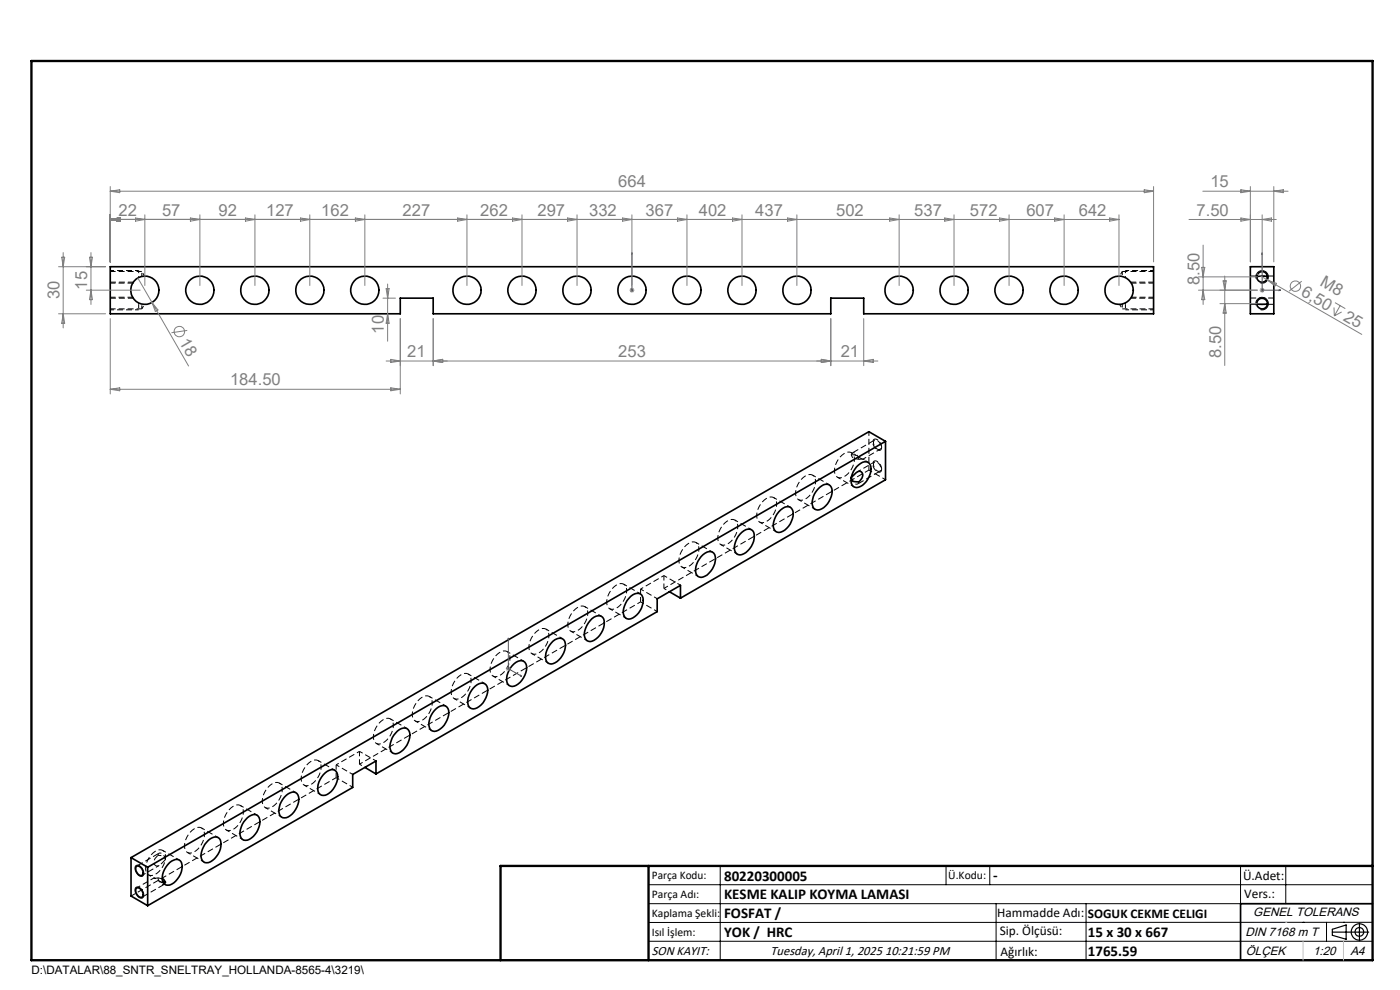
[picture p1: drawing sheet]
<svg xmlns="http://www.w3.org/2000/svg" width="297mm" height="210mm" viewBox="0 0 297 210" stroke-linecap="round" stroke-linejoin="round" font-family="sans-serif">
<g fill="none" stroke="#000" stroke-width=".21" stroke-dasharray="1.3 .6" stroke-dashoffset=".5" stroke-linecap="butt">
<path d="M29.4 57.4h-6M30.1 58.6v-1M238.1 57.6v1M244.8 57.4h-6M23.4 65.7h6M29.4 64.6v1.1M30.1 65.5v-1M238.1 64.5v1M238.8 64.6v1.1M238.8 65.7h6M184.3 99.7l3.6 2.1M151.2 117.1l-3.6-2"/>
<path d="M152.9 115.5l3.5 2.1M159.4 112.4l-3.5-2.1M161.1 110.7l3.6 2.1M167.7 107.6l-3.6-2M169.4 106l3.5 2M175.9 102.8l-3.5-2M177.6 101.2l3.6 2.1M112.8 138.6l3.6 2.1M119.4 135.5l-3.6-2.1M121.1 133.9l3.5 2M127.6 130.7l-3.5-2M129.3 129.1l3.6 2.1"/>
<path d="M135.9 126l-3.6-2.1M135.9 125l3.5 2M135.9 127.7l3.5 2M140.8 122.1l3.6 2M144.6 120.3l3.6 2M76.3 159.4l3.5 2M79.8 157.7l3.6 2M86.4 154.5l-3.6-2M88.1 152.9l3.5 2.1M94.6 149.8l-3.5-2.1M96.3 148.2l3.6 2M102.9 145l-3.6-2"/>
<path d="M104.6 143.4l3.5 2M111.1 140.2l-3.5-2M46.3 177.7l-3.5-2.1M48 176.1l3.5 2M54.5 172.9l-3.5-2M56.3 171.3l3.5 2M62.8 168.1l-3.5-2M64.5 166.5l3.5 2.1M71 163.4l-3.5-2.1M71.3 165l3.5 2M71.3 162.2l3.5 2.1M76.3 162.1l59.6-34.4"/>
<path d="M33.5 186.2l.9 .2M35.1 182.4l-.4-.8-1.2-.2M38 182.4l-3.5-2M39.8 180.8l3.5 2.1"/>
</g>
<g fill="none" stroke="#000" stroke-width=".21" stroke-dasharray="1.3 .6" stroke-dashoffset=".2" stroke-linecap="butt">
<path d="M30.1 57.6h-6.7M244.8 57.6h-6.7M23.4 65.5h6.7M23.4 60.1h4.8M28.2 63.1h-4.8M238.1 65.5h6.7M240 60.1h4.8M244.8 63.1h-4.8M180.6 96.5a.46 .46 0 0 1 .7-.4l.7 .7 .2 .6M183 97.4l-1-.6a1.54 1.54 0 0 0-1.4-.3M182.2 102.2a.46 .46 0 0 1-.7 .5l-.7-.7-.2-.7M135.9 127.7v-2.7"/>
<path d="M140.8 122.1v2.7M76.3 159.4v2.7M71.3 165v-2.8M33.5 186.2l.2 .7a.8 .8 0 0 0 1.3 .5l.1-.3M35.1 182.4l-.2-.7a.8 .8 0 0 0-1.3-.5l-.1 .2"/>
</g>
<path d="M23.4 59.9h4.9M239.9 59.9h4.9M28.3 63.3h-4.9M244.8 63.3h-4.9M187 99.5a.62 .62 0 0 1-.4 .7 .62 .62 0 0 1-.7-.3l-.7-1a.73 .73 0 0 1 .2-1.1 .73 .73 0 0 1 1 .4l.5 .6 .1 .7M187 94.9a.62 .62 0 0 1-.4 .7 .62 .62 0 0 1-.7-.3l-.7-1a.73 .73 0 0 1 .2-1.1 .73 .73 0 0 1 1 .3l.5 .7 .1 .7" fill="none" stroke="#000" stroke-width=".21" stroke-dasharray="1.3 .6" stroke-dashoffset=".1" stroke-linecap="butt"/>
<path d="M30.7 58.6l-.6-1M238.1 57.6l-.6 1M30.1 65.5l.6-.9M237.5 64.6l.6 .9M180.6 96.5l.4 .7 1.2 .2M185.3 93.9l.2-.5a1.29 1.29 0 0 1 1.3 1.8 .88 .88 0 0 1-1.3-.7l-.2-.6M185.3 98.5l.2-.5a1.29 1.29 0 0 1 1.3 1.8 .88 .88 0 0 1-1.3-.6l-.2-.7M135.9 125l4.9-2.9M71.3 162.2l5-2.8" fill="none" stroke="#000" stroke-width=".21" stroke-dasharray="1.3 .6" stroke-dashoffset=".6" stroke-linecap="butt"/>
<g fill="none" stroke="#000" stroke-width=".35">
<path d="M23.4 56.6h221.3v10h-61.5v-3.4h-7v3.4h-84.3v-3.4h-7v3.4h-61.5zM265.3 56.6h4.9v10h-4.9zM266.6 58.7h2.3M266.6 64.5h2.3M181.7 99l.4-.4a1.49 1.49 0 0 1 2.5 0 4.1 4.1 0 0 1-2.9 4.8 1.37 1.37 0 0 1-1.1-1.7l.4-1.7zM187.9 93.6l-156.6 90.4M187.9 93.6v8.2l-43.5 25.1M187.9 93.6l-3.6-2-156.5 90.3M148.7 118.1a1.95 1.95 0 0 1 2.7-.8 3.8 3.8 0 0 1-1.9 4.9 1.3 1.3 0 0 1-1.5 0 1.3 1.3 0 0 1-.4-1.5l.5-1.6zM157 113.3a1.93 1.93 0 0 1 2.7-.7 3.8 3.8 0 0 1-1.9 4.9 1.32 1.32 0 0 1-1.6-.1 1.32 1.32 0 0 1-.4-1.5l.5-1.6zM165.2 108.5a1.9 1.9 0 0 1 2.7-.7 3.3 3.3 0 0 1-.6 3.8 2.56 2.56 0 0 1-2.4 1.3 1.73 1.73 0 0 1-.8-2.2l.5-1.2zM173.5 103.8a1.9 1.9 0 0 1 2.6-.8 3.3 3.3 0 0 1-.6 3.9 2.34 2.34 0 0 1-2.7 1.1 3.2 3.2 0 0 1 .7-4.2z"/>
<path d="M180.6 101.3l.6-.6a1.19 1.19 0 0 1 1.5-.6 1.29 1.29 0 0 1 .2 1.4 1.29 1.29 0 0 1-1.3 .7l-.6-.1zM117.3 136a1.55 1.55 0 0 1 2.5 0 4.1 4.1 0 0 1-2.9 4.9 1.38 1.38 0 0 1-1.2-1.8l.5-1.7zM125.6 131.3a1.55 1.55 0 0 1 2.5 0 4.1 4.1 0 0 1-2.9 4.8 1.55 1.55 0 0 1-1.1-2.3l.4-1.1zM133.8 126.5a1.52 1.52 0 0 1 2.5 0 4 4 0 0 1-2.9 4.8 1.55 1.55 0 0 1-1.1-2.3l.2-.5a4.4 4.4 0 0 1 1.3-2zM142 125.5l2.4 1.4M144.4 126.9v-2.7l-5 2.8v2.7l-59.6 34.5M84.3 155.1a1.52 1.52 0 0 1 2.5 0 4 4 0 0 1-2.9 4.8 1.55 1.55 0 0 1-1.1-2.3 4.6 4.6 0 0 1 1.5-2.5zM92.6 150.3a1.52 1.52 0 0 1 2.4 0 4.1 4.1 0 0 1-2.9 4.8 1.38 1.38 0 0 1-1.1-1.8l.5-1.6zM100.8 145.5a1.52 1.52 0 0 1 2.5 0 4.1 4.1 0 0 1-2.9 4.9 1.38 1.38 0 0 1-1.2-1.8l.5-1.6zM109.1 140.8a1.52 1.52 0 0 1 2.4 0 4.1 4.1 0 0 1-2.8 4.8 1.38 1.38 0 0 1-1.2-1.8l.5-1.6zM44.2 178.2a1.53 1.53 0 0 1 2.5 0 4.1 4.1 0 0 1-2.8 4.8 1.37 1.37 0 0 1-1.2-1.8l.5-1.6zM52.5 173.5a1.49 1.49 0 0 1 2.5-.1 4 4 0 0 1-2.9 4.9 1.37 1.37 0 0 1-1.2-1.8l.1-.5a4.6 4.6 0 0 1 1.5-2.5z"/>
<path d="M60.3 169.1a2.26 2.26 0 0 1 2.4-1 2.22 2.22 0 0 1 .3 3.1 3.2 3.2 0 0 1-3 2.3 1.76 1.76 0 0 1-.7-2.3l.4-1.1zM69 163.9a1.49 1.49 0 0 1 2.5 0 4.2 4.2 0 0 1-2.5 4.8 1.31 1.31 0 0 1-1.3-.4 1.31 1.31 0 0 1-.3-1.3l.5-1.7zM77.4 162.8l2.4 1.4M79.8 164.2v-2.8l-5 2.9v2.7l-43.5 25.1M27.8 181.9v8.2l3.5 2M27.8 181.9l3.5 2.1M28.9 188.5a.9 .9 0 0 1 1.3 .6 .69 .69 0 0 1 .2 .8 .69 .69 0 0 1-.6 .5l-.6-.4-.3-.6zM28.9 183.9a.9 .9 0 0 1 1.3 .6 .69 .69 0 0 1 .2 .8 .69 .69 0 0 1-.6 .4l-.6-.3-.3-.7zM31.3 184v8.1M34.4 186.4l.3 .2 .4 .5-.5 .1M36 183a1.53 1.53 0 0 1 2.5-.1 4.1 4.1 0 0 1-2.9 4.9 1.33 1.33 0 0 1-1.2-1.8l.5-1.6zM291.2 191.7h-28v12"/>
<circle cx="267.8" cy="58.7" r="1.13"/>
<circle cx="30.7" cy="61.6" r="3"/>
<circle cx="42.4" cy="61.6" r="3"/>
<circle cx="54.1" cy="61.6" r="3"/>
<circle cx="65.7" cy="61.6" r="3"/>
<circle cx="77.4" cy="61.6" r="3"/>
<circle cx="99.1" cy="61.6" r="3"/>
<circle cx="110.7" cy="61.6" r="3"/>
<circle cx="122.4" cy="61.6" r="3"/>
<circle cx="134.1" cy="61.6" r="3"/>
<circle cx="145.7" cy="61.6" r="3"/>
<circle cx="157.4" cy="61.6" r="3"/>
<circle cx="169" cy="61.6" r="3"/>
<circle cx="190.7" cy="61.6" r="3"/>
<circle cx="202.4" cy="61.6" r="3"/>
<circle cx="214.1" cy="61.6" r="3"/>
<circle cx="225.7" cy="61.6" r="3"/>
<circle cx="237.4" cy="61.6" r="3"/>
<circle cx="267.8" cy="64.4" r="1.13"/>
</g>
<path d="M266.6 58.8v-.2M268.9 58.6v.4M270.3 58.6h-5M29.4 64.2v.4M238.8 64.2v.4M265.3 63.2h5M265.3 64.6h5M268.9 64.4v.1M34.6 187.2l-.5-.1-1.4-.9h.8" fill="none" stroke="#000" stroke-width=".21" stroke-dasharray="1.3 .6" stroke-linecap="butt"/>
<path d="M33.5 181.4a1.6 1.6 0 0 0-.8 1.9 .72 .72 0 0 0 1.2 .2l1.2-1.1" fill="none" stroke="#000" stroke-width=".21" stroke-dasharray="1.3 .6" stroke-dashoffset="-.1" stroke-linecap="butt"/>
<g fill="none" stroke="#000" stroke-width=".21" stroke-dasharray="1.3 .6" stroke-dashoffset=".7" stroke-linecap="butt">
<path d="M29.4 57.4v1.5M238.8 57.4v1.5M181.3 97.4a1.31 1.31 0 0 0-.7-1.4 1.31 1.31 0 0 0-1.6 .2 4.1 4.1 0 0 0-1.7 4.7 1.43 1.43 0 0 0 2.2 0l.8-.8 .6-1.1 .4-1.6M181.8 96.7l-1.2-.7M184.2 98.1l-1.2-.7M148.3 116.4a1.31 1.31 0 0 0-.7-1.4 1.31 1.31 0 0 0-1.6 .3 4.1 4.1 0 0 0-1.7 4.6 1.43 1.43 0 0 0 2.2 0l1.1-1.3 .5-1.1 .2-1.1M156.5 111.7a1.31 1.31 0 0 0-.7-1.4 1.31 1.31 0 0 0-1.5 .2 4.1 4.1 0 0 0-1.8 4.7 1.43 1.43 0 0 0 2.2-.1l1.2-1.3 .4-1 .2-1.1M164.8 106.9a1.31 1.31 0 0 0-.7-1.4 1.31 1.31 0 0 0-1.6 .3 4.1 4.1 0 0 0-1.7 4.6 1.43 1.43 0 0 0 2.2 0l.8-.8 .6-1.1 .4-1.6M173 102.2a1.31 1.31 0 0 0-.7-1.4 1.31 1.31 0 0 0-1.5 .2 4.1 4.1 0 0 0-1.8 4.6 1.43 1.43 0 0 0 2.2 0l.8-.8 .6-1 .4-1.6M108.2 139.6a1.31 1.31 0 0 0-.7-1.4 1.31 1.31 0 0 0-1.5 .2 4.1 4.1 0 0 0-1.8 4.7 1.43 1.43 0 0 0 2.2-.1l1.1-1.3 .5-1.1 .2-1M116.4 134.8a1.31 1.31 0 0 0-.6-1.4 1.31 1.31 0 0 0-1.6 .3 4.1 4.1 0 0 0-1.7 4.6 1.43 1.43 0 0 0 2.1 0l.8-.8 .7-1.1 .3-1.6M124.7 130.1a1.31 1.31 0 0 0-.7-1.5 1.31 1.31 0 0 0-1.5 .3 4.1 4.1 0 0 0-1.8 4.6 1.43 1.43 0 0 0 2.2 0l.8-.8 .6-1 .4-1.6"/>
<path d="M132.9 125.3a1.31 1.31 0 0 0-.6-1.4 1.31 1.31 0 0 0-1.6 .2 4.1 4.1 0 0 0-1.7 4.7 1.43 1.43 0 0 0 2.1 0l.8-.9 .7-1 .3-1.6M140.8 124.8l1.2 .7M83.4 153.9a1.31 1.31 0 0 0-.6-1.4 1.31 1.31 0 0 0-1.6 .2 4.1 4.1 0 0 0-1.7 4.7 1.43 1.43 0 0 0 2.1-.1l1.2-1.3 .5-1.1 .1-1M91.7 149.1a1.31 1.31 0 0 0-.7-1.4 1.31 1.31 0 0 0-1.5 .2 4.1 4.1 0 0 0-1.8 4.7 1.43 1.43 0 0 0 2.2 0l1.1-1.3 .5-1.1 .2-1.1M99.9 144.3a1.31 1.31 0 0 0-.6-1.4 1.31 1.31 0 0 0-1.6 .3 4.1 4.1 0 0 0-1.7 4.6 1.43 1.43 0 0 0 2.1 0l.8-.8 .7-1 .3-1.7M43.4 177a1.31 1.31 0 0 0-.7-1.4 1.31 1.31 0 0 0-1.5 .2 4.1 4.1 0 0 0-1.8 4.7 1.43 1.43 0 0 0 2.2 0l.8-.8 .6-1.1 .4-1.6M51.6 172.2a1.31 1.31 0 0 0-.7-1.4 1.31 1.31 0 0 0-1.5 .3 4.1 4.1 0 0 0-1.7 4.6 1.43 1.43 0 0 0 2.1 0l1.2-1.3 .5-1.1 .1-1.1M59.9 167.5a1.31 1.31 0 0 0-.7-1.4 1.31 1.31 0 0 0-1.5 .2 4.1 4.1 0 0 0-1.8 4.7 1.43 1.43 0 0 0 2.2-.1l1.1-1.3 .5-1.1 .2-1M68.1 162.7a1.31 1.31 0 0 0-.7-1.4 1.31 1.31 0 0 0-1.5 .3 4.1 4.1 0 0 0-1.7 4.6 1.43 1.43 0 0 0 2.1 0l1.2-1.3 .5-1.1 .1-1.1M76.3 162.1l1.1 .7M31.5 185.6l1.2 .6M33.9 187l1.1 .6"/>
<path d="M35.1 181.8a1.31 1.31 0 0 0-.7-1.4 1.31 1.31 0 0 0-1.5 .2 4.1 4.1 0 0 0-1.7 4.6 1.43 1.43 0 0 0 2.1 0l.8-.8 .7-1 .3-1.6"/>
</g>
<path d="M140.8 124.8l43.5-25.1M27.8 190.1l43.5-25.1" fill="none" stroke="#000" stroke-width=".21" stroke-dasharray="1.3 .6" stroke-dashoffset=".3" stroke-linecap="butt"/>
<path d="M182.2 97.4h.8M183 97.4l3.7-2.1M184.3 91.5v8.2M185.5 98l-3.6 2.1M30.2 185.7l3.6-2.1M32.7 186.2l-3.7 2.1" fill="none" stroke="#000" stroke-width=".21" stroke-dasharray="1.3 .6" stroke-dashoffset=".4" stroke-linecap="butt"/>
<path d="M185.5 93.4l-4.7 2.7M182 102.7l4.7-2.8M30.2 190.3l4.7-2.7M33.7 181l-4.7 2.7" fill="none" stroke="#000" stroke-width=".21" stroke-dasharray="1.3 .6" stroke-dashoffset="-.2" stroke-linecap="butt"/>
<g fill="none" stroke="#808080" stroke-width=".21">
<path d="M23.4 39.6v16M244.7 39.6v16M265.3 39.6v16M270.2 39.6v16M12.4 56.6h10M13.1 54.6h.6l-.3 2zM13.4 53.6v16M19 54.6h.6l-.3 2zM19.3 53.6v11M23.4 40.6h221.3M23.4 40.6l2-.4v.7zM23.4 46.6l2-.4v.7z"/>
<path d="M23.4 46.6h214M28.8 46.2l1.9 .4-1.9 .3zM29.2 59l10.8 18.6M30.7 45.6v15M40.4 46.2l2 .4-2 .3zM42.4 45.6v15M52.1 46.2l2 .4-2 .3zM54.1 45.6v15M63.7 46.2l2 .4-2 .3zM65.7 45.6v15M75.4 46.2l2 .4-2 .3zM77.4 45.6v15"/>
<path d="M97.1 46.2l2 .4-2 .3zM99.1 45.6v15M108.7 46.2l2 .4-2 .3zM110.7 45.6v15M120.4 46.2l2 .4-2 .3zM122.4 45.6v15M132.1 46.2l2 .4-2 .3zM134.1 45.6v15M143.7 46.2l2 .4-2 .3zM145.7 45.6v15M155.4 46.2l2 .4-2 .3zM157.4 45.6v15"/>
<path d="M167.1 46.2l2 .4-2 .3zM169.1 45.6v15M188.7 46.2l2 .4-2 .3zM190.7 45.6v15M200.4 46.2l2 .4-2 .3zM202.4 45.6v15M212.1 46.2l2 .4-2 .3zM214.1 45.6v15M223.7 46.2l2 .4-2 .3zM225.7 45.6v15M235.4 46.2l2 .4-2 .3zM237.4 45.6v15"/>
<path d="M242.7 40.2l2 .4-2 .3zM252.2 46.6h18.6M254.2 58.7h12.5M254.9 56.7h.7l-.4 2zM255.2 40.6h18.1M255.2 52v12.6M259.5 59.6h.6l-.3 2zM259.8 58.6v18.9M263.2 40.2l2.1 .4-2.1 .3zM263.2 46.2l2.1 .4-2.1 .3zM266.6 58.1l2.3 1.3M267.8 45.6v12.1"/>
<path d="M267.8 46.6l1.9-.4v.7zM268.9 59.4l20 11.5M268.9 59.4l1.9 .7-.3 .6zM270.2 40.6l2-.4v.7zM276.2 59.6l-2.7 2.2M12.4 66.6h10M13.4 66.6l.3 2h-.6zM18.3 61.6h11.4M19.3 61.6l.3 2h-.6zM23.4 67.6v16M32.2 64.2l1.3 1.5-.6 .4zM39.7 70.1l-3.3 .5"/>
<path d="M81.2 63.2h2.7M81.9 76.6h104.3M81.9 61.2h.6l-.3 2zM82.2 66.6l.3 2h-.6zM82.2 60.2v12.2M82.9 76.2l2 .4-2 .3zM84.9 67.6v16M91.9 67.6v10M91.9 76.6l2-.4v.7zM133.6 61.6h1M133.7 61.2l.7 .7M134.1 61.1v1"/>
<path d="M134.4 61.2l-.7 .7M174.2 76.2l2 .4-2 .3zM176.2 67.6v10M183.2 67.6v10M183.2 76.6l2-.4v.7zM254.2 61.6h12.5M255.2 61.6l.4 2h-.7zM258.8 64.4h7.9M259.8 64.4l.3 2h-.6zM267.2 61.6h1.1M267.4 61.2l.7 .7M267.8 61.1v1"/>
<path d="M268.1 61.2l-.7 .7M283 65.2l.1 1.8M283.2 64.2l2.2 1.3M284.3 64.8l-1.2 2.2M284.6 66.2l-1.5 .8M23.4 82.6l2-.3v.6zM23.4 82.6h61.5M82.9 82.3l2 .3-2 .3zM107.3 141.8h1M107.5 141.5l.7 .7M107.8 141.3v1M108.2 141.5l-.7 .7"/>
<circle cx="38" cy="70.3" r="1.1"/>
<circle cx="274.8" cy="60.7" r="1.09"/>
</g>
<g fill="none" stroke="#000" stroke-width=".21">
<path d="M266.5 59.1a1.34 1.34 0 0 1 1.1-1.7 1.34 1.34 0 0 1 1.5 1.5 1.34 1.34 0 0 1-1.7 1.1M28.2 63.1h.1M28.2 60.1h.1M240 63.1h.1M240 60.1h.1M266.5 64.8a1.33 1.33 0 0 1 1.1-1.7 1.33 1.33 0 0 1 1.5 1.4 1.33 1.33 0 0 1-1.7 1.2M28.7 188.4a.89 .89 0 0 1 1.5 .4l.1 .4a.79 .79 0 0 1 .3 .8 .79 .79 0 0 1-.7 .5 1.82 1.82 0 0 1-1.2-2.1zM28.9 183.6a1.34 1.34 0 0 1 1.6 1.3 .68 .68 0 0 1-.2 .9 .68 .68 0 0 1-.9-.1l-.7-1a.94 .94 0 0 1 .2-1.1zM137.6 187.7h153.6M137.6 191.7h153.6M137.6 199.7h153.6M152.8 183.7v20"/>
<path d="M200.7 183.7v4M210 183.7v4M211.3 191.7v12M230.4 191.7v12M263.2 183.7v20M272.8 183.7v8M276.4 195.6h.1M281.4 195.6v4.1M285 195.6h.1M291.2 195.6l-153.6 .1"/>
</g>
<g fill="none" stroke="#000" stroke-width=".25">
<path d="M282.6 197.7h7.8M282.6 197.1l3-.9v3l-3-.8zM288.4 195.8v3.8M106.2 203.7h185"/>
<circle cx="288.4" cy="197.7" r="1.74"/>
<circle cx="288.4" cy="197.7" r=".93"/>
</g>
<path d="M134.1 53.6v.4v-.4M134.1 53.6v8M267.8 53.6v.4h-.1zM267.8 53.6v8h3.9M134.1 61.5v.2zM134.1 61.6h.1M271.4 61.5l.3 .1-.3 .1zM107.8 135.3l.1 .4-.1-.1zM107.8 135.3v6.5l2.9 1.7M110.4 143.2l.3 .3-.3-.1z" fill="none" stroke="#00f" stroke-width=".21"/>
<path d="M6.7 12.9h284.5v190.8h-284.5zM137.6 183.7v20M291.2 183.7h-185v20" fill="none" stroke="#000" stroke-width=".5"/>
<path d="M276.4 199.7v4M285 199.7v4" fill="none" stroke="#c0c0c0" stroke-width=".21"/>
<path d="M272.8 195.6h.1" fill="none" stroke="#c0c0c0" stroke-width=".25"/>
<g fill="#00f">
<path d="M134.1 61.5v.2zM134.1 53.6v.4z"/>
<path d="M271.4 61.5l.3 .1-.3 .1zM267.8 53.6v.4h-.1z"/>
<path d="M110.4 143.2l.3 .3-.3-.1zM107.8 135.3l.1 .4-.1-.1z"/>
</g>
<g font-size="3.5" fill="#808080">
<text x="131.2" y="39.8">664</text>
<text x="256.8" y="39.8">15</text>
<text x="25.1" y="45.8">22</text>
<text x="34.4" y="45.8">57</text>
<text x="46.4" y="45.8">92</text>
<text x="56.5" y="45.8">127</text>
<text x="68.1" y="45.8">162</text>
<text x="85.4" y="45.8">227</text>
<text x="101.9" y="45.8">262</text>
<text x="114" y="45.8">297</text>
<text x="125" y="45.8">332</text>
<text x="137" y="45.8">367</text>
<text x="148.3" y="45.8">402</text>
<text x="160.2" y="45.8">437</text>
<text x="177.4" y="45.8">502</text>
<text x="194" y="45.8">537</text>
<text x="205.8" y="45.8">572</text>
<text x="217.7" y="45.8">607</text>
<text x="228.9" y="45.8">642</text>
<text x="253.8" y="45.8">7.50</text>
<text x="12.6" y="63.5" transform="rotate(-90 12.6 63.5)">30</text>
<text x="18.5" y="61.4" transform="rotate(-90 18.5 61.4)">15</text>
<text x="254.5" y="60.4" transform="rotate(-90 254.5 60.4)">8.50</text>
<text x="275.8" y="62.6" transform="rotate(30 275.8 62.6)">6,50</text>
<text x="279.9" y="60.5" transform="rotate(30 279.9 60.5)">M8</text>
<text x="81.5" y="70.8" transform="rotate(-90 81.5 70.8)">10</text>
<text x="284.8" y="67.8" transform="rotate(30 284.8 67.8)">25</text>
<text x="38" y="72.5" transform="rotate(60 38 72.5)">18</text>
<text x="86.4" y="75.8">21</text>
<text x="131.2" y="75.8">253</text>
<text x="178.3" y="75.8">21</text>
<text x="259" y="75.9" transform="rotate(-90 259 75.9)">8.50</text>
<text x="48.8" y="81.8">184.50</text>
</g>
<g font-size="3.2">
<text x="153.6" y="190.8">KESME KALIP KOYMA LAMASI</text>
<text x="153.6" y="186.8">80220300005</text>
<text x="210.7" y="186.6">-</text>
<text x="153.6" y="194.8">FOSFAT /</text>
<text x="153.6" y="198.8">YOK / HRC</text>
<text x="230.8" y="198.7">15 x 30 x 667</text>
<text x="230.8" y="202.8">1765.59</text>
</g>
<g font-size="2.8">
<text x="263.7" y="186.7">Ü.Adet:</text>
<text x="263.9" y="190.5">Vers.:</text>
<text x="211.5" y="194.5">Hammadde Adı:</text>
<text x="230.8" y="194.7">SOGUK CEKME CELIGI</text>
<text x="138.3" y="202.6">SON KAYIT:</text>
<text x="163.5" y="202.6">Tuesday, April 1, 2025 10:21:59 PM</text>
<text x="212.1" y="198.4">Sip. Ölçüsü:</text>
<text x="212.2" y="202.7">Ağırlık:</text>
</g>
<g font-size="2.6">
<text x="265.9" y="194.4">GENEL TOLERANS</text>
<text x="264.2" y="198.5">DIN 7168 m T</text>
<text x="264.3" y="202.6">ÖLÇEK</text>
<text x="278.5" y="202.6">1:20</text>
<text x="286.5" y="202.6">A4</text>
</g>
<g font-size="2.5">
<text x="138.3" y="186.4">Parça Kodu:</text>
<text x="138.3" y="190.5">Parça Adı:</text>
<text x="201.2" y="186.5">Ü.Kodu:</text>
<text x="138.3" y="194.5">Kaplama Şekli:</text>
<text x="138.3" y="198.6">Isıl İşlem:</text>
<text x="6.7" y="206.7">D:\DATALAR\88_SNTR_SNELTRAY_HOLLANDA-8565-4\3219\</text>
</g>
</svg>
